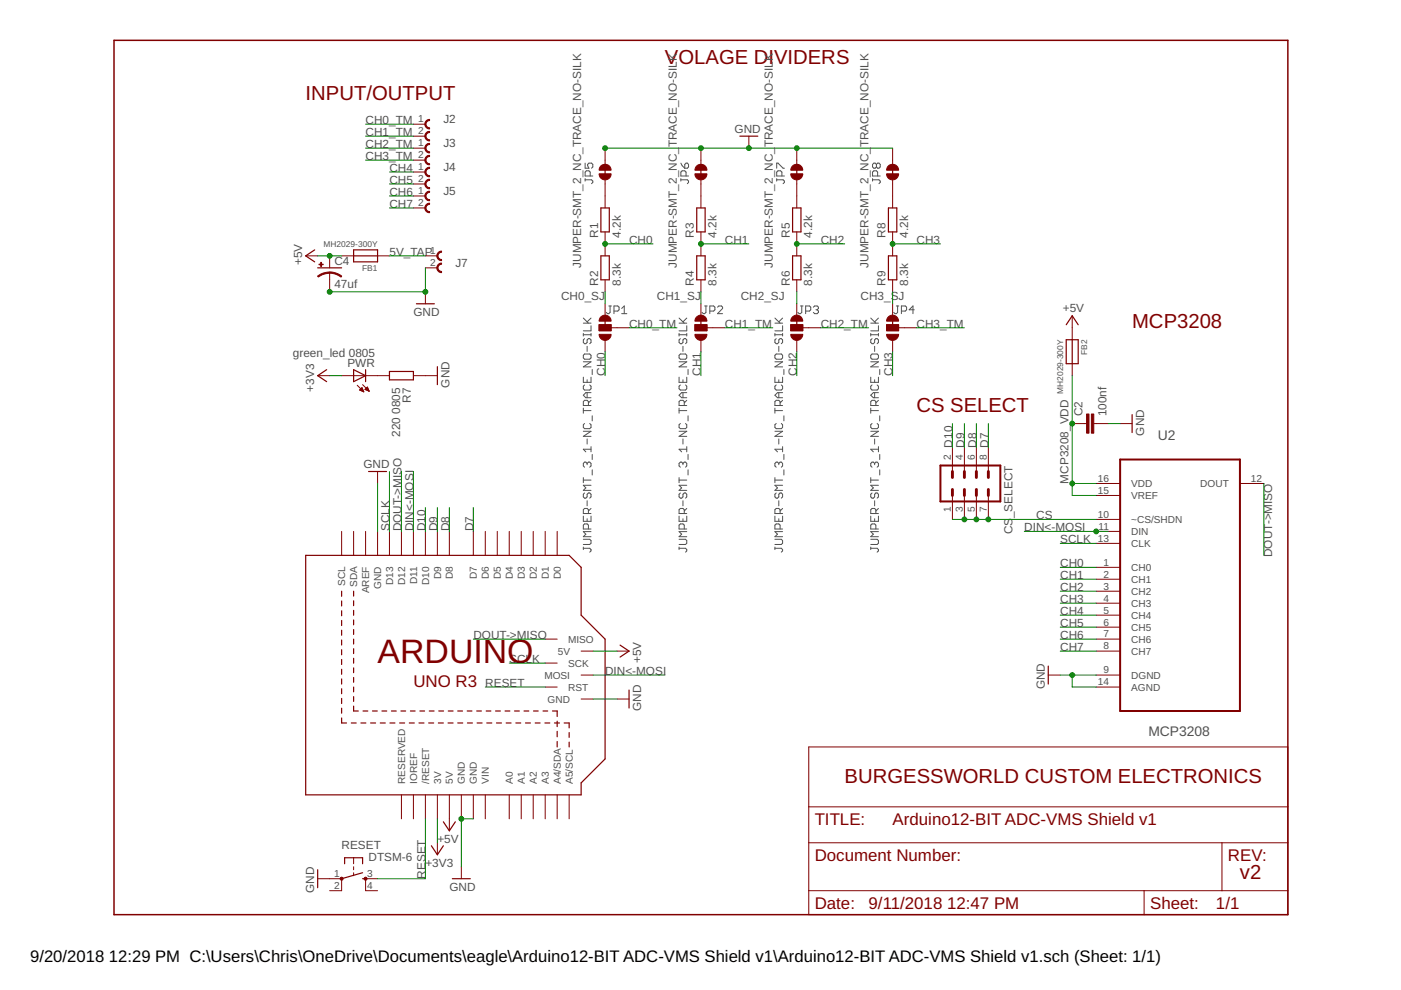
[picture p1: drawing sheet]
<svg xmlns="http://www.w3.org/2000/svg" width="297mm" height="210mm" viewBox="0 0 297 210" stroke-linecap="round" stroke-linejoin="round" font-family="sans-serif">
<g fill="none" stroke="#505050" stroke-width=".21">
<path d="M124.1 38.1h1.3l.3 .3v.3l-.3 .2M124.1 34.6v1.1h.8l-.3-.8 .3-.3h.5l.3 .3v.5l-.3 .3M124.1 37.9v.5M125.1 37.3v-.8l-.2-.3h-.6l-.2 .3v.8h1.6M144.4 38.1h1.3l.3 .3v.3l-.3 .2M144.4 37.9v.5M144.4 34.6l.2 .5 .6 .6M145.2 34.9l.3-.3h.2l.3 .3v.5l-.3 .3h-.5zM145.5 37.3v-.8l-.3-.3h-.6l-.2 .3v.8h1.6M164.7 38.1h1.3l.3 .3v.3l-.3 .2M164.7 35.7v-1.1h.3l1 1.1h.3M164.7 37.9v.5"/>
<path d="M165.8 37.3v-.8l-.3-.3h-.5l-.3 .3v.8h1.6M185 38.1h1.4l.2 .3v.3l-.2 .2M185 37.9v.5M185.8 34.9l-.3-.3h-.2l-.3 .3v.5l.3 .3h.2l.3-.3M185.8 34.9l.3-.3h.3l.2 .3v.5l-.2 .3h-.3l-.3-.3M185.8 34.9v.5M186.1 37.3v-.8l-.3-.3h-.5l-.3 .3v.8h1.6M123.7 80v1.1h1.6v-1.1M123.7 70.7v.5M123.7 76.7h1.6l-1.6 1.1h1.6M123.7 71h1.6M123.7 68.5h1.6"/>
<path d="M123.7 67.4l1.1 1.1M123.9 71.8l-.2 .3v.5l.2 .3h.3l.3-.3v-.5l.3-.3h.2l.3 .3v.5l-.3 .3M123.9 75.1h1.1l.3 .2v.6l-.3 .3h-1.1l-.2-.3v-.6zM124.5 73.4v1.1M125.3 69.1v1h-1.6M125.3 70.7v.5M125.3 67.4l-.8 .8M125.6 78.3v1.1M129.1 64.9h.5M129.3 64.9v1.3l-.2 .3h-.3l-.3-.3M130.2 66h.8l.3-.3v-.6l-.3-.2h-.8v1.6M131.8 66.5h1.1"/>
<path d="M131.8 65.4l.6-.5v1.6M144 80v1.1h1.6v-1.1M144 76.7h1.6l-1.6 1.1h1.6M144 71h1.6M144 68.5h1.6M144 70.7v.5M144 67.4l1.1 1.1M144.3 75.1h1.1l.2 .2v.6l-.2 .3h-1.1l-.3-.3v-.6zM144.3 71.8l-.3 .3v.5l.3 .3h.2l.3-.3v-.5l.3-.3h.3l.2 .3v.5l-.2 .3M144.8 73.4v1.1M145.6 69.1v1h-1.6M145.6 70.7v.5"/>
<path d="M145.6 67.4l-.8 .8M145.9 78.3v1.1M149.4 64.9h.5M149.7 64.9v1.3l-.3 .3h-.3l-.3-.3M150.5 66h.8l.3-.3v-.6l-.3-.2h-.8v1.6M152.1 65.1l.3-.2h.6l.2 .2v.3l-1.1 1.1h1.1M164.3 80v1.1h1.6v-1.1M164.3 76.7h1.6l-1.6 1.1h1.6M164.3 71h1.6M164.3 68.5h1.6M164.3 70.7v.5M164.3 67.4l1.1 1.1"/>
<path d="M164.6 75.1h1.1l.2 .2v.6l-.2 .3h-1.1l-.3-.3v-.6zM164.6 71.8l-.3 .3v.5l.3 .3h.2l.3-.3v-.5l.3-.3h.3l.2 .3v.5l-.2 .3M165.1 73.4v1.1M165.9 69.1v1h-1.6M165.9 70.7v.5M165.9 67.4l-.8 .8M166.2 78.3v1.1M169.7 64.9h.6M170 64.9v1.3l-.3 .3h-.3l-.2-.3M170.8 66h.8l.3-.3v-.6l-.3-.2h-.8v1.6M172.4 65.1l.3-.2h.5l.3 .2v.3l-.3 .3M173 65.7h.2"/>
<path d="M173.2 65.7l.3 .3v.2l-.3 .3h-.5l-.3-.3M184.6 80v1.1h1.6v-1.1M184.6 76.7h1.6l-1.6 1.1h1.6M184.6 71h1.6M184.6 68.5h1.6M184.6 70.7v.5M184.6 67.4l1.1 1.1M184.9 75.1h1.1l.2 .2v.6l-.2 .3h-1.1l-.3-.3v-.6zM184.9 71.8l-.3 .3v.5l.3 .3h.3l.2-.3v-.5l.3-.3h.3l.2 .3v.5l-.2 .3M185.4 73.4v1.1M186.2 69.1v1h-1.6M186.2 70.7v.5"/>
<path d="M186.2 67.4l-.8 .8M186.5 78.3v1.1M190 64.9h.6M190.3 64.9v1.3l-.3 .3h-.2l-.3-.3M191.1 66h.8l.3-.3v-.6l-.3-.2h-.8v1.6M193.8 65.7h-1l.8-.8v1.6M123.7 86.5v1.1M123.7 91.4h1.6l-1.6 1.1h1.6M123.7 87.1h1.6M123.9 81.6l-.2 .3v.5l.2 .3h1.1l.3-.3v-.5l-.3-.3M123.9 89.8l-.2 .3v.5l.2 .3h1.1l.3-.3v-.5l-.3-.3M124.5 98.3l.3-.3h.2l.3 .3v.5l-.3 .3"/>
<path d="M124.5 98.3l-.3-.3h-.3l-.2 .3v.5l.2 .3M124.5 80.5v.6M124.5 83.2v1.1M124.5 93.1v1M124.5 98.3v.2M124.8 86v-.8l-.3-.3h-.6l-.2 .3v.8h1.6M125.3 94.7v1.1M125.3 95.2h-1.6l.5 .6M125.3 84.9l-.5 .5M125.3 83.2h-1.1l-.5 .6 .5 .5h1.1M125.6 88.2v1M125.6 96.4v1"/>
<path d="M125.6 99.6v1.1M144 91.4h1.6l-1.6 1.1h1.6M144 87.1h1.6M144 86.5v1.1M144.3 89.8l-.3 .3v.5l.3 .3h1.1l.2-.3v-.5l-.2-.3M144.3 81.6l-.3 .3v.5l.3 .3h1.1l.2-.3v-.5l-.2-.3M144.8 98.3l-.3-.3h-.2l-.3 .3v.5l.3 .3M144.8 98.3l.3-.3h.3l.2 .3v.5l-.2 .3M144.8 80.5v.6M144.8 83.2v1.1M144.8 93.1v1M144.8 98.3v.2"/>
<path d="M145.1 86v-.8l-.3-.3h-.5l-.3 .3v.8h1.6M145.6 95.2h-1.6l.5 .6M145.6 83.2h-1.1l-.5 .6 .5 .5h1.1M145.6 94.7v1.1M145.6 84.9l-.5 .5M145.9 88.2v1M145.9 96.4v1M145.9 99.6v1.1M164.3 91.4h1.6l-1.6 1.1h1.6M164.3 87.1h1.6M164.3 86.5v1.1M164.6 89.8l-.3 .3v.5l.3 .3h1.1l.2-.3v-.5l-.2-.3"/>
<path d="M164.6 81.6l-.3 .3v.5l.3 .3h1.1l.2-.3v-.5l-.2-.3M165.1 98.3l-.3-.3h-.2l-.3 .3v.5l.3 .3M165.1 98.3l.3-.3h.3l.2 .3v.5l-.2 .3M165.1 80.5v.6M165.1 83.2v1.1M165.1 93.1v1M165.1 98.3v.2M165.4 86v-.8l-.3-.3h-.5l-.3 .3v.8h1.6M165.9 95.2h-1.6l.5 .6M165.9 83.2h-1.1l-.5 .6 .5 .5h1.1M165.9 94.7v1.1M165.9 84.9l-.5 .5"/>
<path d="M166.2 88.2v1M166.2 96.4v1M166.2 99.6v1.1M184.6 91.4h1.6l-1.6 1.1h1.6M184.6 87.1h1.6M184.6 86.5v1.1M184.9 89.8l-.3 .3v.5l.3 .3h1.1l.2-.3v-.5l-.2-.3M184.9 81.6l-.3 .3v.5l.3 .3h1.1l.2-.3v-.5l-.2-.3M185.4 98.3l-.2-.3h-.3l-.3 .3v.5l.3 .3M185.4 98.3l.3-.3h.3l.2 .3v.5l-.2 .3M185.4 80.5v.6M185.4 83.2v1.1"/>
<path d="M185.4 93.1v1M185.4 98.3v.2M185.7 86v-.8l-.3-.3h-.5l-.3 .3v.8h1.6M186.2 95.2h-1.6l.6 .6M186.2 83.2h-1l-.6 .6 .6 .5h1M186.2 94.7v1.1M186.2 84.9l-.5 .5M186.5 88.2v1M186.5 96.4v1M186.5 99.6v1.1M123.7 116.2h1.3l.3 .3v.3l-.3 .3M123.7 109.4v1.1h1.6v-1.1"/>
<path d="M123.7 114.3h1.3l.3 .3v.6l-.3 .2h-1.3M123.7 101.3v1M123.7 116v.5M123.7 101.8h1.6M123.9 104.5l-.2 .3v.5l.2 .3h.3l.3-.3v-.5l.3-.3h.2l.3 .3v.5l-.3 .3M124.5 106.2v1.1M124.5 110v.5M124.8 108.9v-.8l-.3-.3h-.6l-.2 .3v.8h1.6M124.8 112.2v-.9l-.3-.2h-.6l-.2 .2v.9h1.6M125.3 112.7h-1.6l.5 .6-.5 .5h1.6M125.3 107.8l-.5 .6M125.3 102.9h-1.6l.5 .5-.5 .6h1.6"/>
<path d="M144 116.2h1.4l.2 .3v.3l-.2 .3M144 114.3h1.4l.2 .3v.6l-.2 .2h-1.4M144 109.4v1.1h1.6v-1.1M144 101.8h1.6M144 101.3v1M144 116v.5M144.3 104.5l-.3 .3v.5l.3 .3h.2l.3-.3v-.5l.3-.3h.3l.2 .3v.5l-.2 .3M144.8 106.2v1.1M144.8 110v.5M145.1 112.2v-.9l-.3-.2h-.5l-.3 .2v.9h1.6M145.1 108.9v-.8l-.3-.3h-.5l-.3 .3v.8h1.6M145.6 112.7h-1.6l.5 .6-.5 .5h1.6"/>
<path d="M145.6 102.9h-1.6l.5 .5-.5 .6h1.6M145.6 107.8l-.5 .6M164.3 116.2h1.4l.2 .3v.3l-.2 .3M164.3 114.3h1.4l.2 .3v.6l-.2 .2h-1.4M164.3 109.4v1.1h1.6v-1.1M164.3 101.8h1.6M164.3 101.3v1M164.3 116v.5M164.6 104.5l-.3 .3v.5l.3 .3h.2l.3-.3v-.5l.3-.3h.3l.2 .3v.5l-.2 .3M165.1 106.2v1.1M165.1 110v.5M165.4 112.2v-.9l-.3-.2h-.5l-.3 .2v.9h1.6"/>
<path d="M165.4 108.9v-.8l-.3-.3h-.5l-.3 .3v.8h1.6M165.9 112.7h-1.6l.5 .6-.5 .5h1.6M165.9 102.9h-1.6l.5 .5-.5 .6h1.6M165.9 107.8l-.5 .6M184.6 116.2h1.4l.2 .3v.3l-.2 .3M184.6 114.3h1.4l.2 .3v.6l-.2 .2h-1.4M184.6 109.4v1.1h1.6v-1.1M184.6 101.8h1.6M184.6 101.3v1M184.6 116v.5M184.9 104.5l-.3 .3v.5l.3 .3h.3l.2-.3v-.5l.3-.3h.3l.2 .3v.5l-.2 .3M185.4 106.2v1.1"/>
<path d="M185.4 110v.5M185.7 112.2v-.9l-.3-.2h-.5l-.3 .2v.9h1.6M185.7 108.9v-.8l-.3-.3h-.5l-.3 .3v.8h1.6M186.2 112.7h-1.6l.6 .6-.6 .5h1.6M186.2 102.9h-1.6l.6 .5-.6 .6h1.6M186.2 107.8l-.5 .6"/>
</g>
<g fill="none" stroke="#800000" stroke-width=".25">
<path d="M128.3 35.5v1.7M148.6 35.5v1.7M156.9 28.9h3.8M168.9 35.5v1.7M189.3 35.5v1.7M66.7 53l-1.9 1.3 1.9 1.2M67.4 56.8h5M75 53h5.1v2.5h-5.1zM75 54.3h5.1M127.4 54.3h1.8v5h-1.8zM127.4 44.1h1.8v5.1h-1.8zM147.7 54.3h1.8v5h-1.8z"/>
<path d="M147.7 44.1h1.8v5.1h-1.8zM168 54.3h1.8v5h-1.8zM168 44.1h1.8v5.1h-1.8zM188.4 54.3h1.7v5h-1.7zM188.4 44.1h1.7v5.1h-1.7zM69.3 78.4l-1.9 1.3 1.9 1.2M75 78.4l2.5 1.3-2.5 1.2zM77.5 78.4v2.5M82.6 78.8h5.1v1.7h-5.1zM88.3 64.4h3.8M92.7 77.7v3.9M128.3 67v2.5"/>
<path d="M148.6 67v2.5M168.9 67v2.5M189.3 67v2.5M226.1 68.9l1.2-1.9 1.3 1.9M226.1 72h2.5v5.1h-2.5zM227.3 72v5.1M78.1 100h3.9M240 87.9v3.8M64.8 117.8h55.9l2.5 2.5v10.1l5.1 5.1v25.4l-5.1 5.1v2.5h-58.4zM72.4 125.3v1.1M72.4 127.4v1.1M72.4 129.5v1.1"/>
<path d="M72.4 131.6v1M72.4 133.6v1.1M72.4 135.7v1.1M72.4 137.8v1M72.4 139.8v1.1M75 125.3v1.1M75 127.4v1M75 129.4v1.1M75 131.4v1.1M75 133.5v1M75 135.5v1M75 137.5v1.1"/>
<path d="M75 139.6v1M131.5 136.8l1.9 1.2-1.9 1.3M72.4 141.9v1.1M72.4 144v1M72.4 146v1.1M72.4 148.1v1.1M72.4 150.2v1M72.4 152.2v1.1h1.1M74.5 153.3h1M75 141.6v1M75 143.6v1.1M75 145.7v1"/>
<path d="M75 147.7v1M75 149.7v1h1M76.5 153.3h1.1M77 150.7h1M78.6 153.3h1M79 150.7h1M80.6 153.3h1.1M81 150.7h1M82.7 153.3h1M83 150.7h1M84.7 153.3h1.1M85 150.7h1"/>
<path d="M86.8 153.3h1M87 150.7h1M88.8 153.3h1.1M89 150.7h1M90.9 153.3h1M91 150.7h1M92.9 153.3h1.1M93 150.7h1M95 153.3h1.1M95 150.7h1.1M97 153.3h1.1M97 150.7h1.1"/>
<path d="M99.1 150.7h1M99.1 153.3h1.1M101.1 150.7h1M101.2 153.3h1M103.1 150.7h1M103.2 153.3h1.1M105.1 150.7h1M105.3 153.3h1M107.1 150.7h1M107.3 153.3h1.1M109.1 150.7h1M109.4 153.3h1"/>
<path d="M111.1 150.7h1M111.4 153.3h1.1M113.1 150.7h1M113.5 153.3h1M115.1 150.7h1M115.5 153.3h1.1M117.1 150.7h1v1.2M117.6 153.3h1M118.1 152.9v1.2M118.1 155.1v1.1M118.1 157.2v1.2M119.6 153.3h1.1v1"/>
<path d="M120.7 155.3v1M120.7 157.4v1M133.4 146.3v3.8M222.2 141.2v3.8M91.5 179.3l1.2 1.9 1.3-1.9M94 174.2l1.3 1.9 1.2-1.9M67.4 184.4v3.8M73.1 183.1v-1.2h3.8v1.2M76.9 186.3h.6M76.9 185l-4.5 1.3M95.9 186.3h3.8"/>
</g>
<g fill="none" stroke="#800000" stroke-width=".21">
<path d="M87.7 26.3h2.5M87.7 28.9h2.5M87.7 31.4h2.5M87.7 34h2.5M87.7 36.5h2.5M87.7 39h2.5M128.3 31.4v3.4M128.3 38.1v6M148.6 31.4v3.4M148.6 38.1v6M158.8 28.9v2.5M168.9 31.4v3.4"/>
<path d="M168.9 38.1v6M189.3 31.4v3.4M189.3 38.1v6M64.8 54.3h2.6M69.9 54.3v2.5M69.9 57.8v4.1M72.4 54.3h2.6M80.1 54.3h2.5M87.7 41.6h2.5M87.7 44.1h2.5M90.2 54.3h2.5M90.2 56.8h2.5"/>
<path d="M128.3 49.2v5.1M128.3 59.3v2.6M148.6 49.2v5.1M148.6 59.3v2.6M168.9 49.2v5.1M168.9 59.3v2.6M189.3 49.2v5.1M189.3 59.3v2.6M67.4 79.7h2.5M72.4 79.7h10.2M87.7 79.7h5M90.2 61.9v2.5"/>
<path d="M127 68.9h2.6v1.2h-2.6zM128.3 64.4v2.6M128.3 72v2.6M129.6 69.5h3.8M147.3 68.9h2.6v1.2h-2.6zM148.6 64.4v2.6M148.6 72v2.6M149.9 69.5h3.8M167.7 68.9h2.5v1.2h-2.5zM168.9 64.4v2.6M168.9 72v2.6M170.2 69.5h3.8"/>
<path d="M188 68.9h2.5v1.2h-2.5zM189.3 64.4v2.6M189.3 72v2.6M190.5 69.5h3.8M227.3 67v5M227.3 77.1v2.6M75.7 81.7l1.4 1.4M76.2 82.7l.6-.5 .3 .9zM76.3 82.6h.6M76.4 82.8h.6M76.4 82.5h.5M76.5 82.4h.3"/>
<path d="M76.6 82.3h.2M76.7 82.9h.3M76.9 81.6l1.4 1.4M76.9 83h.2M77.4 82.6l.5-.5 .4 .9zM77.4 82.5h.7M77.5 82.6h.6M77.6 82.4h.4M77.7 82.3h.3M77.8 82.1h.1M77.8 82.8h.4M78.1 82.9h.1"/>
<path d="M80.1 100v2.5M201.9 94.9v5.1M204.5 94.9v5.1M207 94.9v5.1M209.5 94.9v5.1M227.3 89.8h3.1M231.9 89.8h3M237.5 89.8h2.5M72.4 112.7v5.1M75 112.7v5.1M77.5 112.7v5.1M80.1 112.7v5.1"/>
<path d="M82.6 112.7v5.1M85.1 112.7v5.1M87.7 112.7v5.1M90.2 112.7v5.1M92.7 112.7v5.1M95.3 112.7v5.1M100.4 112.7v5.1M102.9 112.7v5.1M105.4 112.7v5.1M108 112.7v5.1M110.5 112.7v5.1M113.1 112.7v5.1"/>
<path d="M115.6 112.7v5.1M118.1 112.7v5.1M201.9 105.1v5M204.5 105.1v5M207 105.1v5M209.5 105.1v5M232.4 102.5h5.1M232.4 105.1h5.1M232.4 110.1h5.1M232.4 112.7h5.1M232.4 115.2h5.1M262.9 102.5h5.1"/>
<path d="M115.6 135.5h2.5M123.2 138h2.6M130.8 138h2.6M232.4 120.3h5.1M232.4 122.8h5.1M232.4 125.3h5.1M232.4 127.9h5.1M232.4 130.4h5.1M232.4 133h5.1M232.4 135.5h5.1M232.4 138h5.1M115.6 145.7h2.5"/>
<path d="M115.6 140.6h2.5M123.2 143.1h2.6M123.2 148.2h2.6M130.8 148.2h2.6M171.5 158.4h101.5v35.5h-101.5zM222.2 143.1h2.6M232.4 143.1h5.1M232.4 145.7h5.1M85.1 168.5v5.1M87.7 168.5v5.1M90.2 168.5v5.1M92.7 168.5v5.1"/>
<path d="M92.7 178.7v2.5M95.3 168.5v7.6M97.8 168.5v5.1M100.4 168.5v5.1M102.9 168.5v5.1M108 168.5v5.1M110.5 168.5v5.1M113.1 168.5v5.1M115.6 168.5v5.1M118.1 168.5v5.1M120.7 168.5v5.1M171.5 178.7h101.5"/>
<path d="M171.5 171.1h101.5M259.1 178.7v10.1M67.4 186.3h5v2.5h-2.5M75 181.9v1.2M75 183.8v.6M75 185v.7M80.1 186.3h-2.6v2.5h2.6M97.8 183.8v2.5M171.5 188.8h101.5M242.6 188.8v5.1"/>
</g>
<g fill="#800000" stroke="#800000" stroke-width=".21">
<path d="M90.4 25.5l.7-.2v.3a.76 .76 0 0 0-.8 .7 .76 .76 0 0 0 .8 .8v.2a1.02 1.02 0 0 1-1-.6 1.02 1.02 0 0 1 .3-1.2z" fill-rule="evenodd"/>
<path d="M90.4 28.1l.7-.2v.2a.76 .76 0 0 0-.8 .8 .76 .76 0 0 0 .8 .7v.3a1.02 1.02 0 0 1-1-.7 1.02 1.02 0 0 1 .3-1.1z" fill-rule="evenodd"/>
<path d="M90.4 30.6l.7-.2v.2a.76 .76 0 0 0-.8 .8 .76 .76 0 0 0 .8 .8v.2a1.02 1.02 0 0 1-1-.6 1.02 1.02 0 0 1 .3-1.2z" fill-rule="evenodd"/>
<path d="M90.4 33.2l.7-.3v.3a.76 .76 0 0 0-.8 .8 .76 .76 0 0 0 .8 .7v.2a1.01 1.01 0 0 1-1-.6 1.01 1.01 0 0 1 .3-1.1z" fill-rule="evenodd"/>
<path d="M90.4 35.7l.6-.2h.1v.2a.76 .76 0 0 0-.8 .8 .76 .76 0 0 0 .8 .7v.3a1.01 1.01 0 0 1-1-.7 1.01 1.01 0 0 1 .3-1.1z" fill-rule="evenodd"/>
<path d="M90.4 38.2l.6-.2h.1v.2a.76 .76 0 0 0-.8 .8 .76 .76 0 0 0 .8 .8v.2a1.01 1.01 0 0 1-1-.6 1.01 1.01 0 0 1 .3-1.2z" fill-rule="evenodd"/>
<path d="M90.4 40.8l.6-.3h.1v.3a.76 .76 0 0 0-.8 .8 .76 .76 0 0 0 .8 .7v.3a1.01 1.01 0 0 1-1-.7 1.01 1.01 0 0 1 .3-1.1z" fill-rule="evenodd"/>
<path d="M90.4 43.3l.6-.2h.1v.2a.76 .76 0 0 0-.8 .8 .76 .76 0 0 0 .8 .8v.2a1.01 1.01 0 0 1-1-.7 1.01 1.01 0 0 1 .3-1.1z" fill-rule="evenodd"/>
<path d="M93 53.5l.5-.3h.1v.3a.76 .76 0 0 0-.7 .8 .76 .76 0 0 0 .7 .7v.3a1.01 1.01 0 0 1-.9-.7 1.01 1.01 0 0 1 .3-1.1z" fill-rule="evenodd"/>
<path d="M93 56l.5-.2h.1v.2a.76 .76 0 0 0-.7 .8 .76 .76 0 0 0 .7 .8v.2a1.01 1.01 0 0 1-.9-.7 1.01 1.01 0 0 1 .3-1.1z" fill-rule="evenodd"/>
<path d="M69.9 57.7l1.3 .2 1.3 .6-.2 .3-.9-.6-1.5-.3z" fill-rule="evenodd"/>
<path d="M67.3 58.5l1.2-.6 1.4-.2v.2l-1.5 .3-.9 .5z" fill-rule="evenodd"/>
<path d="M127.4 67.1a1.27 1.27 0 0 1 1.4-.2 1.27 1.27 0 0 1 .8 1.2h-2.6z" fill-rule="evenodd"/>
<path d="M127 70.9h2.6a1.27 1.27 0 0 1-1.3 1.3 1.27 1.27 0 0 1-1.3-1.3z" fill-rule="evenodd"/>
<path d="M147.8 67.1a1.27 1.27 0 0 1 1.3-.2 1.27 1.27 0 0 1 .8 1.2h-2.6l.1-.5z" fill-rule="evenodd"/>
<path d="M147.3 70.9h2.6a1.27 1.27 0 0 1-1.3 1.3 1.27 1.27 0 0 1-1.3-1.3z" fill-rule="evenodd"/>
<path d="M168.1 67.1a1.27 1.27 0 0 1 1.3-.2 1.27 1.27 0 0 1 .8 1.2h-2.5v-.5z" fill-rule="evenodd"/>
<path d="M167.7 70.9h2.5a1.27 1.27 0 0 1-1.3 1.3 1.27 1.27 0 0 1-1.2-1.3z" fill-rule="evenodd"/>
<path d="M188.4 67.1a1.29 1.29 0 0 1 1.4-.2 1.29 1.29 0 0 1 .7 1.2h-2.5v-.5z" fill-rule="evenodd"/>
<path d="M188 70.9h2.5a1.27 1.27 0 0 1-1.2 1.3 1.27 1.27 0 0 1-1.3-1.3z" fill-rule="evenodd"/>
<path d="M127.4 35.2l.9-.4v1.3h-1.3z" fill-rule="evenodd"/>
<path d="M128.3 34.8a1.23 1.23 0 0 1 1.3 1.3h-1.3z" fill-rule="evenodd"/>
<path d="M127 36.9h2.6a1.27 1.27 0 0 1-1.3 1.2 1.27 1.27 0 0 1-1.3-1.2z" fill-rule="evenodd"/>
<path d="M147.7 35.2l.9-.4v1.3h-1.3z" fill-rule="evenodd"/>
<path d="M148.6 34.8a1.23 1.23 0 0 1 1.3 1.3h-1.3z" fill-rule="evenodd"/>
<path d="M147.3 36.9h2.6a1.27 1.27 0 0 1-1.3 1.2 1.27 1.27 0 0 1-1.3-1.2z" fill-rule="evenodd"/>
<path d="M168 35.2l.9-.4v1.3h-1.2z" fill-rule="evenodd"/>
<path d="M168.9 34.8a1.26 1.26 0 0 1 1.3 1.3h-1.3z" fill-rule="evenodd"/>
<path d="M167.7 36.9h2.5a1.27 1.27 0 0 1-1.3 1.2 1.27 1.27 0 0 1-1.2-1.2z" fill-rule="evenodd"/>
<path d="M188.3 35.2l1-.4v1.3h-1.3z" fill-rule="evenodd"/>
<path d="M189.3 34.8a1.26 1.26 0 0 1 1.2 1.3h-1.2z" fill-rule="evenodd"/>
<path d="M188 36.9h2.5a1.27 1.27 0 0 1-1.2 1.2 1.27 1.27 0 0 1-1.3-1.2z" fill-rule="evenodd"/>
<circle cx="72.4" cy="186.3" r=".33"/>
<circle cx="77.5" cy="186.3" r=".33"/>
</g>
<path d="M199.4 98.7h12.7v7.6h-12.7zM237.5 97.4h25.4v53.3h-25.4z" fill="none" stroke="#800000" stroke-width=".42"/>
<path d="M201.9 100v1.2M204.5 100v1.2M207 100v1.2M209.5 100v1.2M201.9 103.8v1.3M204.5 103.8v1.3M207 103.8v1.3M209.5 103.8v1.3" fill="none" stroke="#800000" stroke-width=".61"/>
<g fill="#800000" stroke="#800000" stroke-width=".21">
<path d="M67.6 56h.9v.1h-.9z"/>
<path d="M68 55.6h.1v.9h-.1z"/>
<path d="M231.4 87.8h.5v4h-.5z"/>
<path d="M230.4 87.8h.5v4h-.5z"/>
<path d="M127 68.9h2.6v1.2h-2.6z"/>
<path d="M147.3 68.9h2.6v1.2h-2.6z"/>
<path d="M167.7 68.9h2.5v1.2h-2.5z"/>
<path d="M188 68.9h2.5v1.2h-2.5z"/>
</g>
<path d="M24.2 8.6h248.8v185.3h-248.8z" fill="none" stroke="#800000" stroke-width=".32"/>
<g fill="none" stroke="#008000" stroke-width=".21">
<path d="M77.5 31.4h10.2M77.5 26.3h10.2M77.5 28.9h10.2M77.5 34h10.2M82.6 36.5h5.1M82.6 39h5.1M128.3 31.4h61M67.4 54.3h5M82.6 54.3h7.6M82.6 41.6h5.1M82.6 44.1h5.1M90.2 56.8v5.1h-20.3"/>
<path d="M128.3 51.7h10.2M148.6 51.7h10.2M168.9 51.7h10.2M189.3 51.7h10.1M69.9 79.7h2.5M128.3 61.9v2.5M128.3 74.6v5.1M133.4 69.5h10.1M148.6 61.9v2.5M148.6 74.6v5.1M153.7 69.5h10.2M168.9 61.9v2.5"/>
<path d="M168.9 74.6v5.1M174 69.5h10.2M189.3 61.9v2.5M189.3 74.6v5.1M194.3 69.5h10.2M227.3 79.7v25.4h5.1M82.6 100v12.7M85.1 100v12.7M87.7 100v12.7M201.9 89.8v5.1M204.5 89.8v5.1M207 89.8v5.1"/>
<path d="M209.5 89.8v5.1M234.9 89.8h2.6M80.1 102.5v10.2M90.2 107.6v5.1M92.7 107.6v5.1M95.3 107.6v5.1M100.4 107.6v5.1M201.9 110.1h30.5M217.2 112.7h17.7M224.8 115.2h7.6M227.3 102.5h5.1M268 102.5v15.3"/>
<path d="M100.4 135.5h15.2M125.8 138h5M224.8 138h7.6M224.8 135.5h7.6M224.8 120.3h7.6M224.8 122.8h7.6M224.8 125.3h7.6M224.8 127.9h7.6M224.8 130.4h7.6M224.8 133h7.6M102.9 145.7h12.7M108 140.6h7.6"/>
<path d="M125.8 143.1h15.2M125.8 148.2h5M224.8 143.1h7.6M227.3 143.1v2.6h5.1M90.2 173.6v12.7h-10.1M92.7 173.6v5.1M100.4 173.6h-2.6v10.2"/>
</g>
<g fill="#008000" stroke="#008000" stroke-width=".21">
<circle cx="69.9" cy="61.9" r=".51"/>
<circle cx="90.2" cy="61.9" r=".51"/>
<circle cx="97.8" cy="173.6" r=".51"/>
<circle cx="227.3" cy="143.1" r=".51"/>
<circle cx="148.6" cy="31.4" r=".51"/>
<circle cx="128.3" cy="31.4" r=".51"/>
<circle cx="168.9" cy="31.4" r=".51"/>
<circle cx="158.8" cy="31.4" r=".51"/>
<circle cx="69.9" cy="54.3" r=".51"/>
<circle cx="204.5" cy="110.1" r=".51"/>
<circle cx="207" cy="110.1" r=".51"/>
<circle cx="209.5" cy="110.1" r=".51"/>
<circle cx="232.4" cy="112.7" r=".51"/>
<circle cx="128.3" cy="51.7" r=".51"/>
<circle cx="148.6" cy="51.7" r=".51"/>
<circle cx="168.9" cy="51.7" r=".51"/>
<circle cx="189.3" cy="51.7" r=".51"/>
<circle cx="227.3" cy="89.8" r=".51"/>
<circle cx="227.3" cy="102.5" r=".51"/>
</g>
<text font-size="7.2" fill="#800000" x="80" y="140.6">ARDUINO</text>
<g font-size="4.3" fill="#800000">
<text x="141" y="13.6">VOLAGE DIVIDERS</text>
<text x="64.8" y="21.2">INPUT/OUTPUT</text>
<text x="240" y="69.5">MCP3208</text>
<text x="194.3" y="87.3">CS SELECT</text>
<text x="179.1" y="166">BURGESSWORLD CUSTOM ELECTRONICS</text>
<text x="262.9" y="186.3">v2</text>
</g>
<g font-size="3.6" fill="#800000">
<text x="87.7" y="145.7">UNO R3</text>
<text x="172.7" y="174.9">TITLE:</text>
<text x="189.2" y="174.9">Arduino12-BIT ADC-VMS Shield v1</text>
<text x="172.7" y="182.5">Document Number:</text>
<text x="260.3" y="182.5">REV:</text>
<text x="172.7" y="192.7">Date:</text>
<text x="184.2" y="192.7">9/11/2018</text>
<text x="200.8" y="192.7">12:47 PM</text>
<text x="243.8" y="192.7">Sheet:</text>
<text x="257.8" y="192.7">1/1</text>
</g>
<g font-size="3.5">
<text x="6.4" y="203.9">9/20/2018</text>
<text x="23.1" y="203.9">12:29 PM C:\Users\Chris\OneDrive\Documents\eagle\Arduino12-BIT ADC-VMS Shield v1\Arduino12-BIT ADC-VMS Shield v1.sch (Sheet: 1/1)</text>
</g>
<g font-size="2.9" fill="#505050">
<text x="245.5" y="93.4">U2</text>
<text x="243.5" y="156.1">MCP3208</text>
</g>
<g font-size="2.5" fill="#505050">
<text x="77.5" y="26.3">CH0_TM</text>
<text x="77.5" y="28.9">CH1_TM</text>
<text x="94" y="26.1">J2</text>
<text x="155.8" y="28.1">GND</text>
<text x="77.5" y="31.4">CH2_TM</text>
<text x="77.5" y="33.9">CH3_TM</text>
<text x="94" y="31.2">J3</text>
<text x="143.5" y="31.2" transform="rotate(-90 143.5 31.2)">TRACE_NO-SILK</text>
<text x="163.8" y="31.2" transform="rotate(-90 163.8 31.2)">TRACE_NO-SILK</text>
<text x="184.2" y="31.2" transform="rotate(-90 184.2 31.2)">TRACE_NO-SILK</text>
<text x="82.6" y="36.5">CH4</text>
<text x="82.6" y="39">CH5</text>
<text x="82.6" y="41.6">CH6</text>
<text x="94" y="36.2">J4</text>
<text x="94" y="41.3">J5</text>
<text x="82.6" y="44.1">CH7</text>
<text x="126.8" y="50.4" transform="rotate(-90 126.8 50.4)">R1</text>
<text x="131.6" y="50.4" transform="rotate(-90 131.6 50.4)">4.2k</text>
<text x="133.4" y="51.7">CH0</text>
<text x="147.1" y="50.4" transform="rotate(-90 147.1 50.4)">R3</text>
<text x="151.9" y="50.4" transform="rotate(-90 151.9 50.4)">4.2k</text>
<text x="153.7" y="51.7">CH1</text>
<text x="167.4" y="50.4" transform="rotate(-90 167.4 50.4)">R5</text>
<text x="172.2" y="50.4" transform="rotate(-90 172.2 50.4)">4.2k</text>
<text x="174" y="51.7">CH2</text>
<text x="187.7" y="50.4" transform="rotate(-90 187.7 50.4)">R8</text>
<text x="192.5" y="50.4" transform="rotate(-90 192.5 50.4)">4.2k</text>
<text x="194.3" y="51.7">CH3</text>
<text x="64" y="56.2" transform="rotate(-90 64 56.2)">+5V</text>
<text x="70.9" y="56.2">C4</text>
<text x="82.6" y="54.3">5V_TAP</text>
<text x="96.5" y="56.6">J7</text>
<text x="123.2" y="56.8" transform="rotate(-90 123.2 56.8)">JUMPER-SMT_2_NC_TRACE_NO-SILK</text>
<text x="143.5" y="56.8" transform="rotate(-90 143.5 56.8)">JUMPER-SMT_2_NC_</text>
<text x="163.8" y="56.8" transform="rotate(-90 163.8 56.8)">JUMPER-SMT_2_NC_</text>
<text x="184.2" y="56.8" transform="rotate(-90 184.2 56.8)">JUMPER-SMT_2_NC_</text>
<text x="70.9" y="61">47uf</text>
<text x="119" y="63.7">CH0_SJ</text>
<text x="126.8" y="60.6" transform="rotate(-90 126.8 60.6)">R2</text>
<text x="131.6" y="60.6" transform="rotate(-90 131.6 60.6)">8.3k</text>
<text x="139.3" y="63.7">CH1_SJ</text>
<text x="147.1" y="60.6" transform="rotate(-90 147.1 60.6)">R4</text>
<text x="151.9" y="60.6" transform="rotate(-90 151.9 60.6)">8.3k</text>
<text x="157.1" y="63.7">CH2_SJ</text>
<text x="167.4" y="60.6" transform="rotate(-90 167.4 60.6)">R6</text>
<text x="172.2" y="60.6" transform="rotate(-90 172.2 60.6)">8.3k</text>
<text x="182.5" y="63.7">CH3_SJ</text>
<text x="187.7" y="60.6" transform="rotate(-90 187.7 60.6)">R9</text>
<text x="192.5" y="60.6" transform="rotate(-90 192.5 60.6)">8.3k</text>
<text x="87.7" y="67">GND</text>
<text x="133.4" y="69.5">CH0_TM</text>
<text x="153.7" y="69.5">CH1_TM</text>
<text x="174" y="69.5">CH2_TM</text>
<text x="194.3" y="69.5">CH3_TM</text>
<text x="225.3" y="66.2">+5V</text>
<text x="62.1" y="75.7">green_led 0805</text>
<text x="73.6" y="77.9">PWR</text>
<text x="66.6" y="83" transform="rotate(-90 66.6 83)">+3V3</text>
<text x="95.3" y="82.2" transform="rotate(-90 95.3 82.2)">GND</text>
<text x="128.3" y="79.6" transform="rotate(-90 128.3 79.6)">CH0</text>
<text x="148.6" y="79.6" transform="rotate(-90 148.6 79.6)">CH1</text>
<text x="168.9" y="79.6" transform="rotate(-90 168.9 79.6)">CH2</text>
<text x="189.2" y="79.6" transform="rotate(-90 189.2 79.6)">CH3</text>
<text x="84.9" y="87.8" transform="rotate(-90 84.9 87.8)">0805</text>
<text x="87.1" y="85.4" transform="rotate(-90 87.1 85.4)">R7</text>
<text x="229.5" y="88.3" transform="rotate(-90 229.5 88.3)">C2</text>
<text x="234.6" y="88.3" transform="rotate(-90 234.6 88.3)">100nf</text>
<text x="84.9" y="92.7" transform="rotate(-90 84.9 92.7)">220</text>
<text x="201.9" y="94.9" transform="rotate(-90 201.9 94.9)">D10</text>
<text x="204.5" y="94.9" transform="rotate(-90 204.5 94.9)">D9</text>
<text x="207" y="94.9" transform="rotate(-90 207 94.9)">D8</text>
<text x="209.6" y="94.9" transform="rotate(-90 209.6 94.9)">D7</text>
<text x="242.6" y="92.3" transform="rotate(-90 242.6 92.3)">GND</text>
<text x="77" y="99.2">GND</text>
<text x="226.6" y="102.5" transform="rotate(-90 226.6 102.5)">MCP3208_VDD</text>
<text x="82.6" y="112.7" transform="rotate(-90 82.6 112.7)">SCLK</text>
<text x="85.1" y="112.7" transform="rotate(-90 85.1 112.7)">DOUT-&gt;MISO</text>
<text x="87.7" y="112.7" transform="rotate(-90 87.7 112.7)">DIN&lt;-MOSI</text>
<text x="90.2" y="112.7" transform="rotate(-90 90.2 112.7)">D10</text>
<text x="92.7" y="112.7" transform="rotate(-90 92.7 112.7)">D9</text>
<text x="95.3" y="112.7" transform="rotate(-90 95.3 112.7)">D8</text>
<text x="100.4" y="112.7" transform="rotate(-90 100.4 112.7)">D7</text>
<text x="214.6" y="113.3" transform="rotate(-90 214.6 113.3)">CS</text>
<text x="214.6" y="109.8" transform="rotate(-90 214.6 109.8)">_SELECT</text>
<text x="217.2" y="112.7">DIN&lt;-MOSI</text>
<text x="219.7" y="110.1">CS</text>
<text x="224.8" y="115.2">SCLK</text>
<text x="269.7" y="118.1" transform="rotate(-90 269.7 118.1)">DOUT-&gt;MISO</text>
<text x="224.8" y="120.3">CH0</text>
<text x="224.8" y="122.8">CH1</text>
<text x="224.8" y="125.4">CH2</text>
<text x="224.8" y="127.9">CH3</text>
<text x="224.8" y="130.4">CH4</text>
<text x="100.4" y="135.5">DOUT-&gt;MISO</text>
<text x="224.8" y="133">CH5</text>
<text x="224.8" y="135.5">CH6</text>
<text x="108" y="140.6">SCLK</text>
<text x="128.3" y="143.1">DIN&lt;-MOSI</text>
<text x="135.9" y="140.6" transform="rotate(-90 135.9 140.6)">+5V</text>
<text x="224.8" y="138.1">CH7</text>
<text x="102.9" y="145.7">RESET</text>
<text x="221.5" y="146.1" transform="rotate(-90 221.5 146.1)">GND</text>
<text x="135.9" y="150.8" transform="rotate(-90 135.9 150.8)">GND</text>
<text x="72.4" y="180">RESET</text>
<text x="92.7" y="178.7">+5V</text>
<text x="78.1" y="182.5">DTSM-6</text>
<text x="90.2" y="183.8">+3V3</text>
<text x="66.6" y="189.3" transform="rotate(-90 66.6 189.3)">GND</text>
<text x="90.2" y="186.3" transform="rotate(-90 90.2 186.3)">RESET</text>
<text x="95.3" y="188.8">GND</text>
</g>
<g font-size="2.1" fill="#505050">
<text x="88.7" y="26">1</text>
<text x="88.7" y="28.5">2</text>
<text x="88.7" y="31">1</text>
<text x="88.7" y="33.6">2</text>
<text x="88.7" y="36.1">1</text>
<text x="88.7" y="38.7">2</text>
<text x="88.7" y="41.2">1</text>
<text x="88.7" y="43.7">2</text>
<text x="91.2" y="53.9">1</text>
<text x="91.2" y="56.4">2</text>
<text x="201.6" y="97.6" transform="rotate(-90 201.6 97.6)">2</text>
<text x="204.1" y="97.6" transform="rotate(-90 204.1 97.6)">4</text>
<text x="206.7" y="97.6" transform="rotate(-90 206.7 97.6)">6</text>
<text x="209.2" y="97.6" transform="rotate(-90 209.2 97.6)">8</text>
<text x="232.8" y="102.1">16</text>
<text x="232.8" y="104.7">15</text>
<text x="239.8" y="103.3">VDD</text>
<text x="239.8" y="105.8">VREF</text>
<text x="254.5" y="103.3">DOUT</text>
<text x="265.2" y="102.1">12</text>
<text x="201.6" y="108.6" transform="rotate(-90 201.6 108.6)">1</text>
<text x="204.1" y="108.6" transform="rotate(-90 204.1 108.6)">3</text>
<text x="206.7" y="108.6" transform="rotate(-90 206.7 108.6)">5</text>
<text x="209.2" y="108.6" transform="rotate(-90 209.2 108.6)">7</text>
<text x="232.8" y="109.8">10</text>
<text x="232.9" y="112.3">11</text>
<text x="239.8" y="110.9">~CS/SHDN</text>
<text x="239.8" y="113.4">DIN</text>
<text x="232.8" y="114.8">13</text>
<text x="234" y="119.9">1</text>
<text x="239.8" y="116">CLK</text>
<text x="73.2" y="124.2" transform="rotate(-90 73.2 124.2)">SCL</text>
<text x="75.7" y="124.5" transform="rotate(-90 75.7 124.5)">SDA</text>
<text x="78.3" y="125.8" transform="rotate(-90 78.3 125.8)">AREF</text>
<text x="80.8" y="124.8" transform="rotate(-90 80.8 124.8)">GND</text>
<text x="83.3" y="124" transform="rotate(-90 83.3 124)">D13</text>
<text x="85.9" y="124" transform="rotate(-90 85.9 124)">D12</text>
<text x="88.4" y="123.8" transform="rotate(-90 88.4 123.8)">D11</text>
<text x="91" y="124" transform="rotate(-90 91 124)">D10</text>
<text x="93.5" y="122.8" transform="rotate(-90 93.5 122.8)">D9</text>
<text x="96" y="122.8" transform="rotate(-90 96 122.8)">D8</text>
<text x="101.1" y="122.8" transform="rotate(-90 101.1 122.8)">D7</text>
<text x="103.7" y="122.8" transform="rotate(-90 103.7 122.8)">D6</text>
<text x="106.2" y="122.8" transform="rotate(-90 106.2 122.8)">D5</text>
<text x="108.7" y="122.8" transform="rotate(-90 108.7 122.8)">D4</text>
<text x="111.3" y="122.8" transform="rotate(-90 111.3 122.8)">D3</text>
<text x="113.8" y="122.8" transform="rotate(-90 113.8 122.8)">D2</text>
<text x="116.4" y="122.8" transform="rotate(-90 116.4 122.8)">D1</text>
<text x="118.9" y="122.8" transform="rotate(-90 118.9 122.8)">D0</text>
<text x="234" y="122.5">2</text>
<text x="234" y="125">3</text>
<text x="239.8" y="121">CH0</text>
<text x="239.8" y="123.6">CH1</text>
<text x="234" y="127.5">4</text>
<text x="234" y="130.1">5</text>
<text x="239.8" y="126.1">CH2</text>
<text x="239.8" y="128.7">CH3</text>
<text x="239.8" y="131.2">CH4</text>
<text x="120.5" y="136.3">MISO</text>
<text x="234" y="132.6">6</text>
<text x="234" y="135.2">7</text>
<text x="234" y="137.7">8</text>
<text x="239.8" y="133.7">CH5</text>
<text x="239.8" y="136.3">CH6</text>
<text x="115.4" y="143.9">MOSI</text>
<text x="118.3" y="138.8">5V</text>
<text x="120.5" y="141.4">SCK</text>
<text x="234" y="142.8">9</text>
<text x="239.8" y="138.8">CH7</text>
<text x="239.8" y="143.9">DGND</text>
<text x="116.1" y="149">GND</text>
<text x="120.5" y="146.4">RST</text>
<text x="232.8" y="145.3">14</text>
<text x="239.8" y="146.4">AGND</text>
<text x="85.9" y="166.2" transform="rotate(-90 85.9 166.2)">RESERVED</text>
<text x="88.4" y="166.2" transform="rotate(-90 88.4 166.2)">IOREF</text>
<text x="91" y="166.2" transform="rotate(-90 91 166.2)">/RESET</text>
<text x="93.5" y="166.2" transform="rotate(-90 93.5 166.2)">3V</text>
<text x="96" y="166.2" transform="rotate(-90 96 166.2)">5V</text>
<text x="98.6" y="166.2" transform="rotate(-90 98.6 166.2)">GND</text>
<text x="101.1" y="166.2" transform="rotate(-90 101.1 166.2)">GND</text>
<text x="103.7" y="166.2" transform="rotate(-90 103.7 166.2)">VIN</text>
<text x="108.7" y="166.2" transform="rotate(-90 108.7 166.2)">A0</text>
<text x="111.3" y="166.2" transform="rotate(-90 111.3 166.2)">A1</text>
<text x="113.8" y="166.2" transform="rotate(-90 113.8 166.2)">A2</text>
<text x="116.4" y="166.2" transform="rotate(-90 116.4 166.2)">A3</text>
<text x="118.9" y="166.2" transform="rotate(-90 118.9 166.2)">A4/SDA</text>
<text x="121.4" y="166.2" transform="rotate(-90 121.4 166.2)">A5/SCL</text>
<text x="70.9" y="185.9">1</text>
<text x="77.9" y="185.9">3</text>
<text x="70.9" y="188.5">2</text>
<text x="77.9" y="188.5">4</text>
</g>
<g font-size="1.8" fill="#505050">
<text x="68.6" y="52.4">MH2029-300Y</text>
<text x="76.8" y="57.4">FB1</text>
<text x="230.5" y="75.3" transform="rotate(-90 230.5 75.3)">FB2</text>
<text x="225.4" y="83.5" transform="rotate(-90 225.4 83.5)">MH2029-300Y</text>
</g>
</svg>
